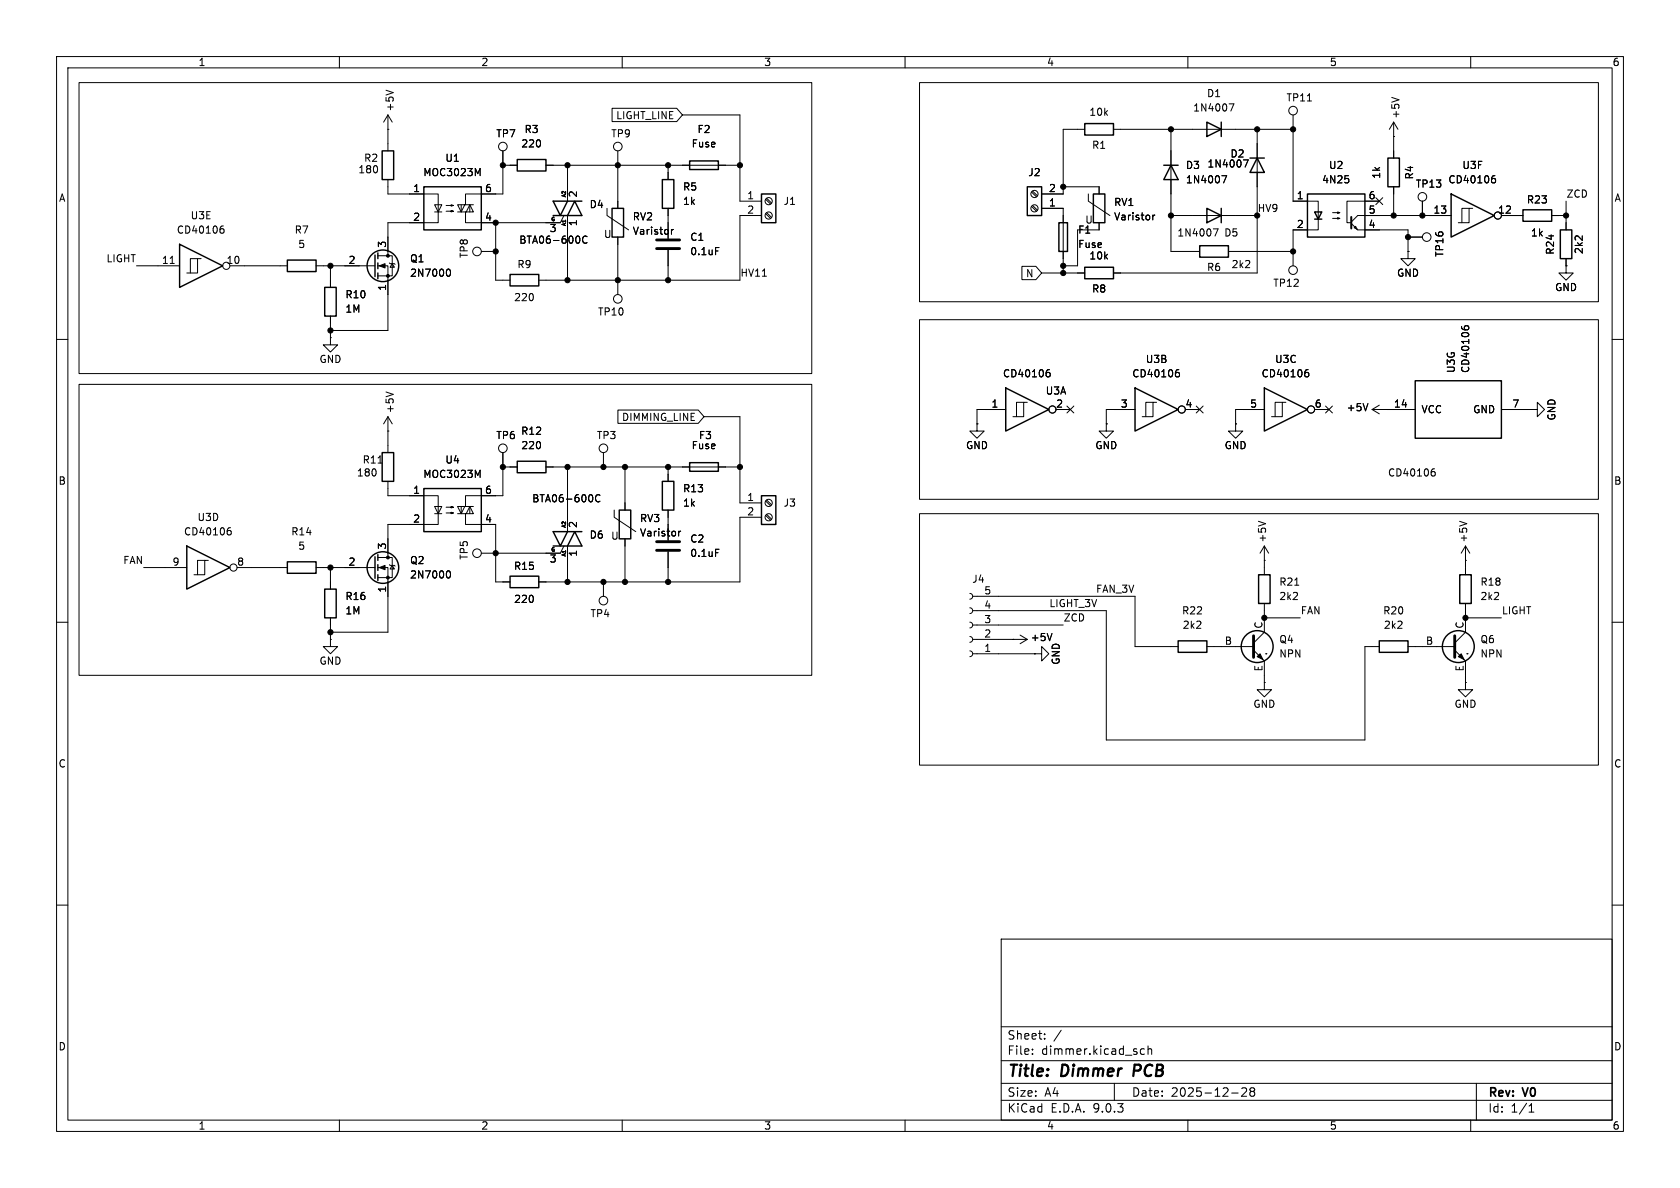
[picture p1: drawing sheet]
<svg xmlns="http://www.w3.org/2000/svg" width="297mm" height="210mm" viewBox="0 0 297 210" stroke-linecap="round" stroke-linejoin="round" font-family="sans-serif">
<g fill="none" stroke="#000" stroke-width=".18">
<path d="M10 10h277v190h-277zM12 12h273v186h-273zM14 14.6h129.5v51.4h-129.5zM60 10v2M68.2 16l1.3 .4M108.2 19.1h11.4l1 1.2-1 1.2h-11.4zM110 10v2M160 10v2M162.6 14.6h120v38.7h-120zM210 10v2M217.3 18.4h.8l-.5 1.2M231.1 17.9h.8"/>
<path d="M246 17.2l1.3 .4M260 10v2M39.5 39.9l-.4 .1M68.6 22.9h.1M68.6 31.8v2.5h8.9v5.1h-8.9v5.8M68.6 20.3l-.8 1.3M68.6 20.3l.7 1.3M68.6 20.3v6.4M76.8 36.2h1.3l-.6 1.3zM76.8 37.5h1.3M78.9 36.3h1.2l-.3 .1v-.2l.3 .1M78.9 37.3h1.2l-.3 .2v-.3l.3 .1"/>
<path d="M80.9 37.5h2.8l-.6-1.3-.7 1.3M81.5 36.2v1.3M82.2 36.2l-.7 1.3-.6-1.3h2.8M82.3 37.5v1.9h16.8l.6-1.3M83.1 36.2v1.3M84.5 30.7l.4-.9v1.3M87.6 39.4v10.1h2.6M88.9 26.7v7.6h-6.6v1.9M88.9 29.2h2.5M96.5 29.2h34.3M100.3 29.2v6.4M100.3 38.1v11.4"/>
<path d="M107.3 36.8v1.3l3.8 2.5M109.2 26.7v10.1M118.1 29.2v2.6M118.1 36.8v5.4M120.6 20.3h10.2v15.3h3.8M134.6 38.1h-3.8v11.4h-35.6M135.4 35.2l.8 .9M135.4 37.8l.8 .8M135.5 35.1l.9 .8M135.5 37.6l.9 .8M182.4 36.5l.8 .8M182.4 34l.8 .8"/>
<path d="M182.5 36.3l.9 .9M182.5 33.8l.9 .8M184.1 36.8h3.9v11.5M188 33h6.3v1.3M191.8 22.9h-3.8v11.4h-3.9M192.4 34.3v1.3l3.8 2.5M194.3 39.4v1.2h-3.8v6.4h-2.5M196.8 22.9h31.8M203.8 38v.9M204.2 38l-.4 .3M207 38.1h15.2M207 22.9v21.6h5.1"/>
<path d="M216 31.1h.9l-.6 1.2M219.8 28.3h.9l-.6 1.2M222.2 22.9v25.4h-25.4M228.6 20.3v15.3h4.4v5h-4.4v6.4M235.6 37.6h1.3l-.4 .1v-.2l.4 .1M235.6 38.6h1.3l-.4 .1v-.2l.4 .1M238.4 31.7v.5M238.9 39.5l1.1 1.1h8.9v3.9M243.2 35l1.2 1.2M243.8 35.6h-5.7v3.8h.7M244.4 35l-1.2 1.2M246.4 24.1h.1"/>
<path d="M246.4 21.6v6.3M246.4 33v5.1M246.4 21.6l-.8 1.3M246.4 21.6l.7 1.3M251.5 35.6v2.5M256.5 38.1h-16.5l-1.1 1.1M259.7 36.8h-1.3v2.6M260.3 36.8h-.6v2.6h-1.9M263.9 31.5h.3l.2 .3-.1 .4-.4 .1M264.3 31.1h-.4M265.4 38.1h3.8M274.3 38.1h2.6"/>
<path d="M276.9 35.6v5M24.1 47h7.6M30.1 46.6h.7M34.9 45.7h-1.2v2.6M35.6 45.7h-.7v2.6h-1.9M39.1 40.4h.3l.2 .3v.4l-.5 .1M40.6 47h10.2M55.9 47h10.4M58.4 59.7v1.3h1.3l-1.3 1.2-1.3-1.2h1.3M58.4 59.7h.1M58.4 47v3.8M58.4 55.9v3.8"/>
<path d="M66.8 45.2h2.5v3.6h-2.5M66.8 47h1.8v11.4h-10.2M68.8 46.5l.2 .1h.7l.1 .1M69.3 46.6l.4 .6h-.7zM79.1 47.6h.1a.68 .68 0 0 1 .5 .6 .68 .68 0 0 1-.5 .6h-.1M85.1 44.5h2.5M102.4 42v.8M103.8 41.8a.6 .6 0 0 0-.9 .5 .6 .6 0 0 0 .6 .7l.3-.1M109.2 41.9v10.2M118.1 44.2v5.3M118.7 40.6v.8M119.1 40.6l-.4 .2"/>
<path d="M126.5 43.8h.6M134.8 48.8h.7M162.6 56.5h120v31.8h-120zM180.7 47.1h2.4l1 1.2-1 1.1h-2.4zM184.1 48.3h7.7M214.5 40.5h.8l-.5 1.2M217.2 44.5h11.4M239.4 40.3l.2-.3 .3 .5zM248.9 44.5v1.2h1.3l-1.3 1.3-1.3-1.3h1.3M248.9 44.5h.1M248.9 41.9h2.6M258.4 57.7v.4"/>
<path d="M258.9 58.1v-.3l.2-.2h.4l.2 .5M276.9 47v1.3h1.2l-1.2 1.2-1.3-1.2h1.3M276.9 47h.1M276.9 45.7v1.3M10 60h2M14 67.9h129.5v51.5h-129.5zM68.2 69.3l1.3 .4M68.6 76.2h.1M68.6 73.7v6.3M68.6 73.7l-.8 1.2M68.6 73.7l.7 1.2M109.2 72.5h14.2l1.1 1.2-1.1 1.1h-14.2z"/>
<path d="M124.5 73.7h6.3v15.2h3.8M172.7 74.9v1.3h1.3l-1.3 1.3-1.3-1.3h1.3M172.7 74.9h.1M177.8 72.4h-5.1v2.5M181 71.1h-1.3v2.6M181.6 71.1h-.6v2.6h-1.9M185.2 65.8h.2l.3 .3-.1 .4-.4 .1M185.5 65.3l-.3 .1M186.7 72.4h2.5M188.6 71.8l1.2 1.2M189.8 71.8l-1.2 1.2M195.6 74.9v1.3h1.2l-1.2 1.3-1.3-1.3h1.3"/>
<path d="M195.6 74.9h.1M200.7 72.4h-5.1v2.5M203.8 71.1h-1.2v2.6M204.5 71.1h-.7v2.6h-1.9M208 65.8h.3l.2 .3v.4l-.5 .1M208.4 65.3l-.4 .1M209.5 72.4h2.6M211.5 71.8l1.2 1.2M212.7 71.8l-1.2 1.2M218.4 74.9v1.3h1.3l-1.3 1.3-1.2-1.3h1.2M218.4 74.9h.1M223.5 72.4h-5.1v2.5"/>
<path d="M226.7 71.1h-1.3v2.6M227.3 71.1h-.6v2.6h-1.9M230.9 65.8h.2l.3 .3-.1 .4-.4 .1M231.3 65.3l-.4 .1M232.4 72.4h2.5M234.3 71.8l1.3 1.2M235.6 71.8l-1.3 1.2M241.8 71.3l-.4 1.3M242.6 72.4h7.6M242.6 72.4l1.2 .8M243.8 71.6l-1.2 .8M245.1 72.4h.1"/>
<path d="M265.4 72.4h5.1M270.5 72.4h1.3v-1.3l1.2 1.3-1.2 1.3v-1.3M270.5 72.4h.1M285 60h2M36.2 99.1h-1.3v2.5M36.8 99.1h-.6v2.5h-1.9M40.4 93.8h.2l.3 .2-.1 .4-.4 .2M40.8 93.3l-.4 .1M66.8 98.6h2.5v3.5h-2.5M66.8 81.9h.8M68.6 85.1v2.5h8.9v5.1h-8.9v5.9M68.8 99.8l.2 .1h.7l.1 .2"/>
<path d="M69.3 99.9l.4 .7h-.7zM76.8 89.5h1.3l-.6 1.3zM76.8 90.8h1.3M78.9 89.7h1.2l-.3 .1v-.3l.3 .2M78.9 90.7h1.2l-.3 .1v-.2l.3 .1M80.9 90.8h2.8l-.6-1.3-.7 1.3M81.5 89.5v1.3M82.2 89.5l-.7 1.3-.6-1.3h2.8M82.3 90.8v1.9h5.3v10.2h2.6M83.1 89.5v1.3M84.5 84l.4-.9v1.3M88.9 80v7.6h-6.6v1.9"/>
<path d="M88.9 82.6h2.5M96.5 82.6h34.3M99.7 96.5l-.6 1.3h-14M100.3 82.6v11.4M100.3 96.5v6.4M104.7 87.7v.8M106.1 87.6a.6 .6 0 0 0-.9 .4 .6 .6 0 0 0 .6 .7l.3-.1M106.7 80v2.6M108.6 90.2v1.2l3.8 2.6M110.5 82.6v7.6M110.5 95.3v7.6M118.1 82.6v2.5"/>
<path d="M118.1 90.2v5.3M118.1 97.5v5.4M120 93.9v.9M120.3 93.9l-.3 .2M126.5 97.1h.6M134.6 91.4h-3.8v11.5h-35.6M135.4 88.6l.8 .8M135.4 91.1l.8 .8M135.5 88.4l.9 .8M135.5 90.9l.9 .9M162.6 90.8h120v44.5h-120zM222.5 92.2l1.2 .4"/>
<path d="M223.5 99.1h.1M223.5 96.5l.8 1.3M223.5 96.5l-.7 1.3M223.5 96.5v5.1M253.3 83.4h.2l.2 .2v.4l-.4 .1M253.6 82.9h-.3M258 92.2l1.3 .4M259.1 99.1h.1M259.1 96.5l.7 1.3M259.1 96.5l-.8 1.3M259.1 96.5v5.1M10 110h2"/>
<path d="M25.4 100.3h7.6M41.9 100.3h8.9M55.9 100.3h10.4M58.4 113v1.3h1.3l-1.3 1.3-1.3-1.3h1.3M58.4 113h.1M58.4 100.3v3.8M58.4 109.2v3.8M66.8 100.3h1.8v11.5h-10.2M79.1 101l.1-.1a.68 .68 0 0 1 .5 .6 .68 .68 0 0 1-.5 .7l-.1-.1M106.7 102.9v2.5M171.4 115.1l.4 .1 .2 .4-.2 .3-.4 .2M171.4 112.5l.4 .2 .2 .3-.2 .4-.4 .1"/>
<path d="M171.4 110l.4 .1 .2 .4-.2 .3-.4 .2M171.4 107.4l.4 .2 .2 .4-.2 .3-.4 .2M171.4 104.9l.4 .2 .2 .3-.2 .4-.4 .1M172 113h9.6M172 115.6h10.9M172 110.5h16M172 108h23.6v22.8h45.7v-16.5h2.5M172 105.4h28.7v8.9h7.6M179.1 113h.1M180.3 112.3l1.3 .7M181.6 113l-1.3 .8M182.9 115.6h1.2v1.2l1.3-1.2-1.3-1.3v1.3"/>
<path d="M182.9 115.6h.1M186 112l-.4 1.3M213.4 114.3h8.2M221.6 114.9l1.9 1.9v3.9M223.5 106.7v5.1l-1.9 1.9M223.5 109.2h6.4M223.8 115.6h.1M228.9 103.4h.7M248.9 114.3h8.3M257.2 114.9l1.9 1.9v3.9M259.1 106.7v5.1l-1.9 1.9M259.1 109.2h6.3"/>
<path d="M259.3 115.6h.1M285 110h2M223.5 120.7v1.2h1.3l-1.3 1.3-1.3-1.3h1.3M223.5 120.7h.1M259.1 120.7v1.2h1.2l-1.2 1.3-1.3-1.3h1.3M259.1 120.7h.1M10 160h2M177 166h108v32h-108zM285 160h2M60 198v2M110 198v2M160 198v2"/>
<path d="M177 194.5h108M177 191.5h108M177 187.5h108M177 181.5h108M182.5 186.3v.1M182.5 185.5v.1M184.7 183.6v.1M184.7 182.8v.1M187.6 182.1l-1.3 2M197 191.5v3M202.3 185.5l-.4-.1-.3 .3v.4l.1 .2h.6M203 185.5l.2-.1 .3 .1 .1 .9"/>
<path d="M203 184.9v1.5M210 198v2M217.7 193.2h1.2M219.5 192.4l.6-.1 .2 .1 .1 .3-.9 1.1h.9M221.2 192.9l-.2-.2 .2-.4 .5 .1 .1 .2-.3 .3M221.2 192.9l-.2 .3v.5l.2 .1 .5-.1 .1-.2-.1-.4-.2-.2M221.2 192.9h.3M260 198v2M261 191.5v6.5M270.3 196.6h.9M270.3 195.5l.4-.4v1.5"/>
<circle cx="228.6" cy="19.6" r=".76"/>
<circle cx="88.9" cy="25.9" r=".76"/>
<circle cx="109.2" cy="25.9" r=".76"/>
<circle cx="135.9" cy="38.1" r=".63"/>
<circle cx="135.9" cy="35.6" r=".63"/>
<circle cx="182.9" cy="34.3" r=".63"/>
<circle cx="182.9" cy="36.8" r=".63"/>
<circle cx="251.5" cy="34.8" r=".76"/>
<circle cx="264.8" cy="38.1" r=".63"/>
<circle cx="40" cy="47" r=".63"/>
<circle cx="84.3" cy="44.4" r=".76"/>
<circle cx="109.2" cy="52.8" r=".76"/>
<circle cx="228.6" cy="47.8" r=".76"/>
<circle cx="252.2" cy="41.9" r=".76"/>
<circle cx="88.9" cy="79.2" r=".76"/>
<circle cx="106.7" cy="79.2" r=".76"/>
<circle cx="186.1" cy="72.4" r=".63"/>
<circle cx="208.9" cy="72.4" r=".63"/>
<circle cx="231.8" cy="72.4" r=".63"/>
<circle cx="84.3" cy="97.8" r=".76"/>
<circle cx="135.9" cy="88.9" r=".63"/>
<circle cx="135.9" cy="91.4" r=".63"/>
<circle cx="41.3" cy="100.3" r=".63"/>
<circle cx="106.7" cy="106.2" r=".76"/>
</g>
<path d="M200.6 188.2l-.3 2" fill="none" stroke="#000" stroke-width=".4"/>
<g fill="none" stroke="#000" stroke-width=".25">
<path d="M67.6 26.7h2v5.1h-2zM74.9 33h10.2v7.6h-10.2zM91.4 28.2h5.1v2h-5.1zM97.8 38.1h5.1l-1.3-2.5-1.3 2.5M100.3 35.6l-1.2 2.5-1.3-2.5h5.1M108.2 36.8h2v5.1h-2zM117.1 31.8h2v5h-2zM121.9 28.4h5.1v1.6h-5.1zM134.6 34.3h2.6v5.1h-2.6zM181.6 33h2.5v5.1h-2.5zM187.2 39.4h1.5v5.1h-1.5zM191.8 21.8h5v2.1h-5z"/>
<path d="M193.3 34.3h2v5.1h-2zM205.7 29.2h2.6M207 29.2l1.3 2.6h-2.6zM213.4 36.8l2.5 1.3-2.5 1.3zM213.4 21.6l2.5 1.3-2.5 1.2zM215.9 21.6v2.5M215.9 36.8v2.6M221 27.9h2.5M222.2 27.9l1.3 2.6h-2.5zM231.1 34.3h10.2v7.6h-10.2zM232.4 37.5h1.3l-.7 1.2zM232.4 38.7h1.3"/>
<path d="M245.4 27.9h2v5.1h-2zM256.5 34.3l7.7 3.8-7.7 3.8zM269.2 37.1h5.1v2h-5.1zM31.7 43.2l7.7 3.8-7.7 3.8zM50.8 46h5.1v2h-5.1zM57.4 50.8h2v5.1h-2zM66.3 45.1v3.8M66.8 44.7v1M66.8 46.5v1M66.8 48.3v1M90.2 48.5h5v2h-5zM191.8 47.2h5v2.1h-5z"/>
<path d="M212.1 43.4h5.1v2.1h-5.1zM275.8 40.6h2.1v5.1h-2.1zM177.8 68.6l7.6 3.8-7.6 3.8zM200.7 68.6l7.6 3.8-7.6 3.8zM223.5 68.6l7.6 3.8-7.6 3.8zM250.2 67.3h15.2v10.2h-15.2zM33 96.5l7.6 3.8-7.6 3.8zM50.8 99.3h5.1v2h-5.1zM66.3 98.4v3.8M66.8 98v1.1M66.8 99.8v1M67.6 80h2v5.1h-2z"/>
<path d="M74.9 86.4h10.2v7.6h-10.2zM91.4 81.5h5.1v2.1h-5.1zM97.8 96.5h5.1l-1.3-2.5-1.3 2.5M100.3 94l-1.2 2.5-1.3-2.5h5.1M109.5 90.2h2v5.1h-2zM117.1 85.1h2v5.1h-2zM121.9 81.8h5.1v1.5h-5.1zM134.6 87.6h2.6v5.1h-2.6zM57.4 104.1h2v5.1h-2zM66.8 101.6v1M90.2 101.9h5v2h-5zM208.3 113.3h5.1v2h-5.1z"/>
<path d="M222.5 101.6h2v5.1h-2zM243.8 113.3h5.1v2h-5.1zM258.1 101.6h2v5.1h-2z"/>
<circle cx="67.7" cy="47" r="2.79"/>
<circle cx="67.7" cy="100.3" r="2.79"/>
<circle cx="222.2" cy="114.3" r="2.82"/>
<circle cx="257.8" cy="114.3" r="2.82"/>
</g>
<path d="M116.1 42.4h4M116.1 43.9h4M116.1 95.8h4M116.1 97.3h4M221.6 112.4v3.8M257.2 112.4v3.8" fill="none" stroke="#000" stroke-width=".51"/>
<g fill="#000" stroke="#000" stroke-width=".18">
<path d="M67.1 47l1-.4v.8zM67.1 100.3l1-.4v.8zM222.2 116.1l.6-.5 .5 1zM257.8 116.1l.5-.5 .5 1z"/>
<circle cx="87.6" cy="39.4" r=".46"/>
<circle cx="88.9" cy="29.2" r=".46"/>
<circle cx="100.3" cy="29.2" r=".46"/>
<circle cx="109.2" cy="29.2" r=".46"/>
<circle cx="118.1" cy="29.2" r=".46"/>
<circle cx="130.8" cy="29.2" r=".46"/>
<circle cx="188" cy="33" r=".46"/>
<circle cx="207" cy="22.9" r=".46"/>
<circle cx="207" cy="38.1" r=".46"/>
<circle cx="222.2" cy="22.9" r=".46"/>
<circle cx="222.2" cy="38.1" r=".46"/>
<circle cx="228.6" cy="22.9" r=".46"/>
<circle cx="246.4" cy="38.1" r=".46"/>
<circle cx="251.5" cy="38.1" r=".46"/>
<circle cx="276.9" cy="38.1" r=".46"/>
<circle cx="58.4" cy="58.4" r=".46"/>
<circle cx="58.4" cy="47" r=".46"/>
<circle cx="68.6" cy="48.8" r=".25"/>
<circle cx="68.6" cy="45.2" r=".25"/>
<circle cx="87.6" cy="44.5" r=".46"/>
<circle cx="100.3" cy="49.5" r=".46"/>
<circle cx="109.2" cy="49.5" r=".46"/>
<circle cx="118.1" cy="49.5" r=".46"/>
<circle cx="188" cy="47" r=".46"/>
<circle cx="188" cy="48.3" r=".46"/>
<circle cx="228.6" cy="44.5" r=".46"/>
<circle cx="248.9" cy="41.9" r=".46"/>
<circle cx="68.6" cy="98.6" r=".25"/>
<circle cx="87.6" cy="97.8" r=".46"/>
<circle cx="88.9" cy="82.6" r=".46"/>
<circle cx="100.3" cy="82.6" r=".46"/>
<circle cx="106.7" cy="82.6" r=".46"/>
<circle cx="110.5" cy="82.6" r=".46"/>
<circle cx="118.1" cy="82.6" r=".46"/>
<circle cx="130.8" cy="82.6" r=".46"/>
<circle cx="58.4" cy="100.3" r=".46"/>
<circle cx="58.4" cy="111.8" r=".46"/>
<circle cx="68.6" cy="102.1" r=".25"/>
<circle cx="100.3" cy="102.9" r=".46"/>
<circle cx="106.7" cy="102.9" r=".46"/>
<circle cx="110.5" cy="102.9" r=".46"/>
<circle cx="118.1" cy="102.9" r=".46"/>
<circle cx="223.5" cy="109.2" r=".46"/>
<circle cx="259.1" cy="109.2" r=".46"/>
</g>
<path d="M238.9 38.4v2" fill="none" stroke="#000" stroke-width=".36"/>
<g font-size="2.8">
<text x="178" y="190.9">Title:</text>
<text x="187.7" y="190.9">Dimmer</text>
<text x="201.2" y="190.9">PCB</text>
</g>
<g font-size="2.1">
<text x="178" y="184">Sheet:</text>
<text x="178" y="186.7">File:</text>
<text x="184.1" y="186.7">dimmer.kicad_sch</text>
<text x="178" y="196.9">KiCad</text>
<text x="178" y="194.1">Size:</text>
<text x="184.7" y="194.1">A4</text>
<text x="185.7" y="196.9">E.D.A.</text>
<text x="193.3" y="196.9">9.0.3</text>
<text x="200" y="194.1">Date:</text>
<text x="207" y="194.1">2025-12-28</text>
<text x="263" y="194.3">Rev:</text>
<text x="263" y="196.9">Id:</text>
<text x="267.1" y="196.9">1/1</text>
<text x="269.4" y="194.3">V0</text>
</g>
<g font-size="1.8">
<text x="35" y="11.9">1</text>
<text x="85" y="11.9">2</text>
<text x="135" y="11.9">3</text>
<text x="185" y="11.9">4</text>
<text x="235" y="11.9">5</text>
<text x="285" y="11.9">6</text>
<text x="213.3" y="17.4">D1</text>
<text x="69.8" y="19.8" transform="rotate(-90 69.8 19.8)">+5V</text>
<text x="92.6" y="23.7">R3</text>
<text x="108.8" y="21.3">LIGHT_LINE</text>
<text x="123.2" y="23.7">F2</text>
<text x="192.5" y="20.7">10k</text>
<text x="210.8" y="19.9">1N4007</text>
<text x="227.3" y="18.1">TP11</text>
<text x="247.6" y="21.1" transform="rotate(-90 247.6 21.1)">+5V</text>
<text x="64.3" y="28.8">R2</text>
<text x="78.6" y="28.8">U1</text>
<text x="87.6" y="24.5">TP7</text>
<text x="92.1" y="26.3">220</text>
<text x="108" y="24.5">TP9</text>
<text x="122.2" y="26.3">Fuse</text>
<text x="193" y="26.5">R1</text>
<text x="213.4" y="29.8">1N4007</text>
<text x="217.4" y="28">D2</text>
<text x="10.3" y="35.9">A</text>
<text x="63.3" y="30.8">180</text>
<text x="73" y="34">1</text>
<text x="74.7" y="31.3">MOC3023M</text>
<text x="85.7" y="34">6</text>
<text x="102.3" y="35" transform="rotate(-90 102.3 35)">2</text>
<text x="120.7" y="33.9">R5</text>
<text x="132" y="35.3">1</text>
<text x="181.7" y="31.3">J2</text>
<text x="185.3" y="34">2</text>
<text x="209.6" y="30.1">D3</text>
<text x="209.6" y="32.6">1N4007</text>
<text x="229.2" y="35.3">1</text>
<text x="233.6" y="32.6">4N25</text>
<text x="234.8" y="30.1">U2</text>
<text x="241.9" y="35.3">6</text>
<text x="244.2" y="31.7" transform="rotate(-90 244.2 31.7)">1k</text>
<text x="250" y="31.8" transform="rotate(-90 250 31.8)">R4</text>
<text x="250.2" y="33.4">TP13</text>
<text x="256" y="32.6">CD40106</text>
<text x="258.4" y="30.1">U3F</text>
<text x="276.9" y="35">ZCD</text>
<text x="285.3" y="35.9">A</text>
<text x="31.2" y="41.5">CD40106</text>
<text x="33.6" y="39">U3E</text>
<text x="52" y="41.5">R7</text>
<text x="73" y="39.1">2</text>
<text x="85.7" y="39.1">4</text>
<text x="97.1" y="41.4">3</text>
<text x="102.3" y="40.1" transform="rotate(-90 102.3 40.1)">1</text>
<text x="104.1" y="37">D4</text>
<text x="111.8" y="39.2">RV2</text>
<text x="111.8" y="41.7">Varistor</text>
<text x="120.7" y="36.4">1k</text>
<text x="132" y="37.8">2</text>
<text x="138.4" y="36.4">J1</text>
<text x="185.3" y="36.6">1</text>
<text x="190.5" y="41.5">F1</text>
<text x="191.8" y="39.7">U</text>
<text x="196.9" y="36.6">RV1</text>
<text x="196.9" y="39.2">Varistor</text>
<text x="222.2" y="37.6">HV9</text>
<text x="229.2" y="40.4">2</text>
<text x="241.9" y="37.8">5</text>
<text x="241.9" y="40.4">4</text>
<text x="253.3" y="37.8">13</text>
<text x="264.8" y="37.8">12</text>
<text x="269.8" y="36.2">R23</text>
<text x="18.7" y="46.5">LIGHT</text>
<text x="28.5" y="46.7">11</text>
<text x="40" y="46.7">10</text>
<text x="52.6" y="44">5</text>
<text x="61.5" y="46.7">2</text>
<text x="68.3" y="43.9" transform="rotate(-90 68.3 43.9)">3</text>
<text x="72.4" y="46.6">Q1</text>
<text x="82.9" y="45.7" transform="rotate(-90 82.9 45.7)">TP8</text>
<text x="91.4" y="47.6">R9</text>
<text x="91.7" y="43.3">BTA06-600C</text>
<text x="106.7" y="42.3">U</text>
<text x="121.9" y="42.8">C1</text>
<text x="121.9" y="45.3">0.1uF</text>
<text x="190.5" y="44">Fuse</text>
<text x="192.5" y="46.1">10k</text>
<text x="208" y="42">1N4007</text>
<text x="216.3" y="42">D5</text>
<text x="217.6" y="47.6">2k2</text>
<text x="255.4" y="45.5" transform="rotate(-90 255.4 45.5)">TP16</text>
<text x="270.6" y="42">1k</text>
<text x="274.9" y="45.1" transform="rotate(-90 274.9 45.1)">R24</text>
<text x="280" y="45" transform="rotate(-90 280 45)">2k2</text>
<text x="61" y="52.9">R10</text>
<text x="68.3" y="51.5" transform="rotate(-90 68.3 51.5)">1</text>
<text x="72.4" y="49.1">2N7000</text>
<text x="90.8" y="53.4">220</text>
<text x="130.8" y="49">HV11</text>
<text x="181.3" y="49.2">N</text>
<text x="193" y="51.9">R8</text>
<text x="213.3" y="48.1">R6</text>
<text x="225" y="50.9">TP12</text>
<text x="246.9" y="49.1">GND</text>
<text x="274.8" y="51.7">GND</text>
<text x="61" y="55.5">1M</text>
<text x="105.6" y="56">TP10</text>
<text x="56.4" y="64.4">GND</text>
<text x="202.5" y="64.4">U3B</text>
<text x="225.3" y="64.4">U3C</text>
<text x="177.2" y="66.9">CD40106</text>
<text x="184.8" y="70">U3A</text>
<text x="200.1" y="66.9">CD40106</text>
<text x="222.9" y="66.9">CD40106</text>
<text x="257.4" y="66" transform="rotate(-90 257.4 66)">U3G</text>
<text x="259.9" y="66" transform="rotate(-90 259.9 66)">CD40106</text>
<text x="69.8" y="73.1" transform="rotate(-90 69.8 73.1)">+5V</text>
<text x="87.6" y="77.8">TP6</text>
<text x="92" y="77.1">R12</text>
<text x="105.4" y="77.8">TP3</text>
<text x="109.9" y="74.6">DIMMING_LINE</text>
<text x="123.5" y="77.8">F3</text>
<text x="175.2" y="72.1">1</text>
<text x="186.6" y="72.1">2</text>
<text x="198" y="72.1">3</text>
<text x="209.5" y="72.1">4</text>
<text x="220.9" y="72.1">5</text>
<text x="232.3" y="72.1">6</text>
<text x="238" y="72.9">+5V</text>
<text x="246.3" y="72.1">14</text>
<text x="251.2" y="73.3">VCC</text>
<text x="260.3" y="73.3">GND</text>
<text x="267.3" y="72.1">7</text>
<text x="275.2" y="74.4" transform="rotate(-90 275.2 74.4)">GND</text>
<text x="64" y="82.1">R11</text>
<text x="78.6" y="82.1">U4</text>
<text x="92.1" y="79.6">220</text>
<text x="122.2" y="79.6">Fuse</text>
<text x="170.7" y="79.6">GND</text>
<text x="193.5" y="79.6">GND</text>
<text x="216.4" y="79.6">GND</text>
<text x="10.3" y="85.9">B</text>
<text x="63" y="84.4">180</text>
<text x="73" y="87.4">1</text>
<text x="74.7" y="84.7">MOC3023M</text>
<text x="85.7" y="87.4">6</text>
<text x="94" y="89">BTA06-600C</text>
<text x="120.7" y="87.2">R13</text>
<text x="120.7" y="89.8">1k</text>
<text x="132" y="88.6">1</text>
<text x="138.4" y="89.8">J3</text>
<text x="245.3" y="84.4">CD40106</text>
<text x="285.3" y="85.9">B</text>
<text x="32.4" y="94.8">CD40106</text>
<text x="34.8" y="92.3">U3D</text>
<text x="51.4" y="94.8">R14</text>
<text x="73" y="92.5">2</text>
<text x="85.7" y="92.5">4</text>
<text x="102.3" y="93.4" transform="rotate(-90 102.3 93.4)">2</text>
<text x="104.1" y="95.4">D6</text>
<text x="107.9" y="95.6">U</text>
<text x="113" y="92.5">RV3</text>
<text x="113" y="95">Varistor</text>
<text x="132" y="91.2">2</text>
<text x="21.7" y="99.8">FAN</text>
<text x="30.4" y="100.1">9</text>
<text x="41.8" y="100.1">8</text>
<text x="52.6" y="97.4">5</text>
<text x="61.5" y="100.1">2</text>
<text x="68.3" y="97.2" transform="rotate(-90 68.3 97.2)">3</text>
<text x="72.4" y="99.9">Q2</text>
<text x="82.9" y="99.1" transform="rotate(-90 82.9 99.1)">TP5</text>
<text x="90.8" y="100.9">R15</text>
<text x="97.1" y="99.8">3</text>
<text x="102.3" y="98.5" transform="rotate(-90 102.3 98.5)">1</text>
<text x="121.9" y="96.1">C2</text>
<text x="121.9" y="98.7">0.1uF</text>
<text x="224" y="96" transform="rotate(-90 224 96)">+5V</text>
<text x="259.6" y="96" transform="rotate(-90 259.6 96)">+5V</text>
<text x="61" y="106.3">R16</text>
<text x="68.3" y="104.8" transform="rotate(-90 68.3 104.8)">1</text>
<text x="72.4" y="102.5">2N7000</text>
<text x="90.8" y="106.8">220</text>
<text x="171.8" y="103.2">J4</text>
<text x="173.9" y="107.7">4</text>
<text x="173.9" y="105.2">5</text>
<text x="185.4" y="107.4">LIGHT_3V</text>
<text x="193.7" y="104.9">FAN_3V</text>
<text x="226.1" y="106.3">2k2</text>
<text x="226.1" y="103.7">R21</text>
<text x="261.6" y="106.3">2k2</text>
<text x="261.6" y="103.7">R18</text>
<text x="61" y="108.8">1M</text>
<text x="104.3" y="109.3">TP4</text>
<text x="173.9" y="112.8">2</text>
<text x="173.9" y="110.2">3</text>
<text x="182.1" y="113.5">+5V</text>
<text x="188" y="110">ZCD</text>
<text x="208.9" y="108.8">R22</text>
<text x="209" y="111.4">2k2</text>
<text x="223.3" y="111.2" transform="rotate(-90 223.3 111.2)">C</text>
<text x="226.1" y="113.9">Q4</text>
<text x="229.9" y="108.7">FAN</text>
<text x="244.4" y="108.8">R20</text>
<text x="244.6" y="111.4">2k2</text>
<text x="258.8" y="111.2" transform="rotate(-90 258.8 111.2)">C</text>
<text x="261.6" y="113.9">Q6</text>
<text x="265.4" y="108.7">LIGHT</text>
<text x="56.4" y="117.7">GND</text>
<text x="173.9" y="115.3">1</text>
<text x="187.6" y="117.6" transform="rotate(-90 187.6 117.6)">GND</text>
<text x="216.4" y="114">B</text>
<text x="223.3" y="118.8" transform="rotate(-90 223.3 118.8)">E</text>
<text x="226.1" y="116.4">NPN</text>
<text x="252" y="114">B</text>
<text x="258.8" y="118.8" transform="rotate(-90 258.8 118.8)">E</text>
<text x="261.6" y="116.4">NPN</text>
<text x="221.5" y="125.3">GND</text>
<text x="257" y="125.3">GND</text>
<text x="10.3" y="135.9">C</text>
<text x="285.3" y="135.9">C</text>
<text x="10.3" y="185.9">D</text>
<text x="285.3" y="185.9">D</text>
<text x="35" y="199.9">1</text>
<text x="85" y="199.9">2</text>
<text x="135" y="199.9">3</text>
<text x="185" y="199.9">4</text>
<text x="235" y="199.9">5</text>
<text x="285" y="199.9">6</text>
</g>
<g font-size=".9">
<text x="100.1" y="35" transform="rotate(-90 100.1 35)">A2</text>
<text x="97.3" y="39.1">G</text>
<text x="100.1" y="40.1" transform="rotate(-90 100.1 40.1)">A1</text>
<text x="100.1" y="93.4" transform="rotate(-90 100.1 93.4)">A2</text>
<text x="97.3" y="97.5">G</text>
<text x="100.1" y="98.5" transform="rotate(-90 100.1 98.5)">A1</text>
</g>
</svg>
